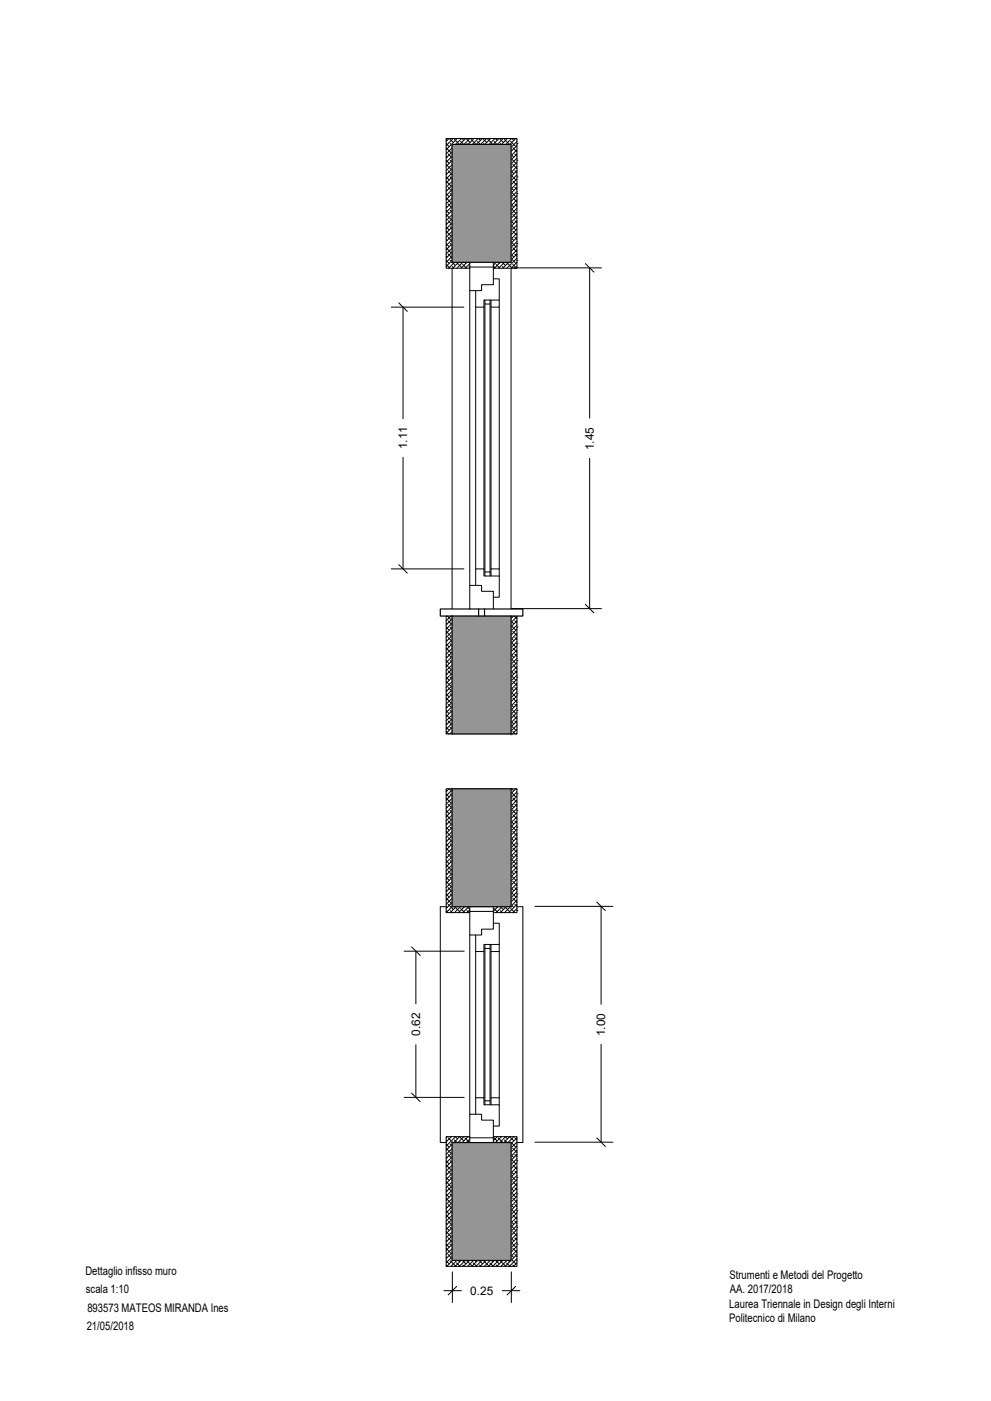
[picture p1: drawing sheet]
<svg xmlns="http://www.w3.org/2000/svg" width="420mm" height="594mm" viewBox="0 0 420 594" stroke-linecap="round" stroke-linejoin="round" font-family="sans-serif">
<!-- layer: A-ANNO-SCRN -->
<g fill="none" stroke="#000" stroke-width=".42">
<path d="M189.2 59.2l.4 .3M190.4 58.7l-1.2 1.2M190.5 58.7l1.7 1.7M192.1 58.7l-2.9 3M192.7 59.1l2.1 2.1M193.9 58.7l-4.7 4.8M195.3 60l1.3 1.2M195.7 58.7l-2.5 2.5M195.8 58.7l.8 .8M197.4 58.7l-2.5 2.5M197.6 58.7l1.7 1.7M199.2 58.7l-2.5 2.5"/>
<path d="M199.7 59.1l2.2 2.1M201 58.7l-2.5 2.5M202.4 60l1.2 1.2M202.7 58.7l-2.5 2.5M202.9 58.7l.8 .8M204.5 58.7l-2.5 2.5M204.7 58.7l1.7 1.7M206.3 58.7l-2.5 2.5M206.8 59.1l2.1 2.1M208.1 58.7l-2.5 2.5M209.4 60l1.3 1.2M209.8 58.7l-2.5 2.5"/>
<path d="M210 58.7l.8 .8M211.6 58.7l-2.5 2.5M211.7 58.7l1.7 1.7M213.4 58.7l-2.5 2.5M213.9 59.1l2.1 2.1M215.1 58.7l-2.5 2.5M216.5 60l2.2 2.2M216.9 58.7l-2.5 2.5M217 58.7l.9 .8M218.7 58.7l-2.5 2.5M218.8 58.7l.4 .4M219.2 60l-2.5 2.5"/>
<path d="M189.2 76.8l2.1 2.2M189.2 75.1l1.2 1.2M189.2 73.3l.4 .4M189.2 69.8l2.1 2.1M189.2 68l1.2 1.3M189.2 66.2l.4 .4M189.2 62.7l2.1 2.2M189.2 60.9l1.2 1.3M190 79.4l1.7 1.7M190 72.4l1.7 1.6M190 65.3l1.7 1.7M190.9 75l.8 .8"/>
<path d="M190.9 67.9l.8 .8M190.9 60.9l.8 .8M191.7 62.7l-2.5 2.5M191.7 64.5l-2.5 2.5M191.7 66.3l-2.5 2.5M191.7 68l-2.5 2.5M191.7 69.8l-2.5 2.5M191.7 71.6l-2.5 2.5M191.7 73.3l-2.5 2.5M191.7 75.1l-2.5 2.5M191.7 76.9l-2.5 2.5M191.7 78.6l-2.5 2.5"/>
<path d="M198 60.9l.3 .3M205 60.9l.4 .3M212.1 60.9l.4 .3M216.7 79.6l1.2 1.2M216.7 77.8l.3 .3M216.7 74.3l2 2M216.7 72.5l1.2 1.2M216.7 70.7l.3 .3M216.7 67.2l2 2.1M216.7 65.4l1.2 1.2M216.7 63.7l.3 .3M217.4 76.8l1.8 1.7"/>
<path d="M217.4 69.7l1.8 1.8M217.4 62.6l1.8 1.8M218.3 79.4l.9 .9M218.3 72.4l.9 .8M218.3 65.3l.9 .9M219.2 75h.1M219.2 67.9h.1M219.2 60.9h.1M219.2 61.8l-2.5 2.4M219.2 63.5l-2.5 2.5M219.2 65.3l-2.5 2.5M219.2 67.1l-2.5 2.5"/>
<path d="M219.2 68.8l-2.5 2.5M219.2 70.6l-2.5 2.5M219.2 72.4l-2.5 2.5M219.2 74.1l-2.5 2.5M219.2 75.9l-2.5 2.5M219.2 77.7l-2.5 2.5M219.2 79.4l-2.5 2.5M189.2 98.1l2.1 2.1M189.2 96.3l1.2 1.3M189.2 94.5l.4 .4M189.2 91l2.1 2.1M189.2 89.2l1.2 1.3"/>
<path d="M189.2 87.4l.4 .4M189.2 83.9l2.1 2.2M189.2 82.1l1.2 1.3M189.2 80.4l.4 .4M190 93.6l1.7 1.6M190 86.5l1.7 1.7M190.9 96.2l.8 .8M190.9 89.2l.8 .7M190.9 82.1l.8 .8M191.7 80.4l-2.5 2.5M191.7 82.2l-2.5 2.5M191.7 83.9l-2.5 2.6"/>
<path d="M191.7 85.7l-2.5 2.5M191.7 87.5l-2.5 2.5M191.7 89.2l-2.5 2.6M191.7 91l-2.5 2.5M191.7 92.8l-2.5 2.5M191.7 94.6l-2.5 2.5M191.7 96.3l-2.5 2.5M191.7 98.1l-2.5 2.5M191.7 99.9l-2.5 2.5M216.7 99l.3 .3M216.7 95.5l2 2.1M216.7 93.7l1.2 1.2"/>
<path d="M216.7 92l.3 .3M216.7 88.4l2 2.1M216.7 86.7l1.2 1.1M216.7 84.9l.3 .3M216.7 81.4l2 2M217.4 98l1.8 1.8M217.4 90.9l1.8 1.8M217.4 83.8l1.8 1.8M218.3 93.6l.9 .9M218.3 86.5l.9 .9M219.2 82.1h.1M219.2 81.2l-2.5 2.5"/>
<path d="M219.2 83l-2.5 2.5M219.2 84.7l-2.5 2.5M219.2 86.5l-2.5 2.5M219.2 88.3l-2.5 2.5M219.2 90l-2.5 2.5M219.2 91.8l-2.5 2.5M219.2 93.6l-2.5 2.5M219.2 95.3l-2.5 2.5M219.2 97.1l-2.5 2.5M219.2 98.9l-2.5 2.5M219.2 89.2h.1M219.2 96.2h.1"/>
<path d="M189.2 112.2l1.5 1.5M189.2 110.4l1.2 1.3M189.2 108.7l.4 .3M189.2 105.1l2.1 2.2M189.2 103.4l1.2 1.2M189.2 101.6l.4 .4M190 107.7l1.7 1.7M190 100.6l1.7 1.7M190.9 110.4l.8 .8M190.9 103.3l.8 .8M191.7 101.6l-2.5 2.5M191.7 103.4l-2.5 2.5"/>
<path d="M191.7 105.2l-2.5 2.5M191.7 106.9l-2.5 2.5M191.7 108.7l-2.5 2.5M191.7 110.5l-2.5 2.5M191.8 111.2l1.3 1.4M191.8 113l.7 .7M192.7 111.2l-2.5 2.5M193.5 111.2l2.3 2.3M194.4 111.2l-2.5 2.5M196.2 112.1l1.6 1.6M196.2 111.2l-2.5 2.5M197.1 111.2l.4 .5"/>
<path d="M198 111.2l-2.5 2.5M198.8 111.2l.4 .4M198.8 113l.4 .4M199.2 111.8l-2 1.9M199.2 113.6l-.2 .1M209.2 112.7l.7 .8M210.3 112.1l1.6 1.6M210.3 111.2l-1.1 1.2M211.2 111.2l.5 .5M212.1 111.2l-2.5 2.5M213 111.2l1.3 1.4M213 113l.7 .7"/>
<path d="M213.9 111.2l-2.5 2.5M214.7 111.2l2.3 2.3M215.6 111.2l-2.4 2.5M216.7 109.6l2 2.1M216.7 107.9l1.2 1.1M216.7 106.1l.3 .3M216.7 102.6l2 2M216.7 100.8l1.2 1.2M217.4 112.1l1.6 1.6M217.4 105.1l1.8 1.7M218.3 107.7l.9 .9M218.3 100.6l.9 .9"/>
<path d="M219.2 110.4h.1M219.2 103.3h.1M219.2 100.6l-2.5 2.5M219.2 102.4l-2.5 2.5M219.2 104.2l-2.5 2.5M219.2 105.9l-2.5 2.5M219.2 107.7l-2.5 2.5M219.2 109.5l-4.3 4.2M219.2 111.2l-2.5 2.5M219.2 113l-.7 .7M189.2 278.4l.4 .3M189.2 274.8l2.1 2.2"/>
<path d="M189.2 273.1l1.2 1.2M189.2 271.3l.4 .4M189.2 267.8l2.1 2.1M189.2 266l1.2 1.3M189.2 264.2l.4 .4M189.4 261.2l-.2 .3M189.7 261.2l1.6 1.6M190 277.4l1.7 1.7M190 270.3l1.7 1.7M190 263.3l1.7 1.7M190.9 273l.8 .8M190.9 265.9l.8 .8"/>
<path d="M191.2 261.2l-2 2M191.7 262.5l-2.5 2.5M191.7 264.3l-2.5 2.5M191.7 266l-2.5 2.5M191.7 267.8l-2.5 2.5M191.7 269.6l-2.5 2.5M191.7 271.3l-2.5 2.5M191.7 273.1l-2.5 2.5M191.7 274.9l-2.5 2.5M191.7 276.6l-2.5 2.5M191.7 278.4l-2.5 2.5M216.7 279.3l2 2.1"/>
<path d="M216.7 277.6l1.2 1.1M216.7 275.8l.3 .3M216.7 272.3l2 2M216.7 270.5l1.2 1.2M216.7 268.7l.3 .3M216.7 265.2l2 2.1M216.7 263.4l1.2 1.2M216.7 261.7l.3 .3M217.4 274.8l1.8 1.7M217.4 267.7l1.8 1.8M217.7 261.2l-1 1M218 261.2l1.2 1.2"/>
<path d="M218.3 277.4l.9 .9M218.3 270.3l.9 .9M218.3 263.3l.9 .9M219.2 273h.1M219.2 265.9h.1M219.2 261.5l-2.5 2.5M219.2 263.3l-2.5 2.5M219.2 265l-2.5 2.5M219.2 266.8l-2.5 2.5M219.2 268.6l-2.5 2.5M219.2 270.3l-2.5 2.5M219.2 272.1l-2.5 2.5"/>
<path d="M219.2 273.9l-2.5 2.5M219.2 275.6l-2.5 2.5M219.2 277.4l-2.5 2.5M219.2 279.2l-2.5 2.5M189.2 299.6l.4 .4M189.2 296l2.1 2.2M189.2 294.3l1.2 1.2M189.2 292.5l.4 .4M189.2 289l2.1 2.1M189.2 287.2l1.2 1.3M189.2 285.4l.4 .4M189.2 281.9l2.1 2.2"/>
<path d="M189.2 280.1l1.2 1.3M190 298.6l1.7 1.7M190 291.6l1.7 1.6M190 284.5l1.7 1.7M190.9 294.2l.8 .8M190.9 287.1l.8 .8M190.9 280.1l.8 .8M191.7 280.2l-2.5 2.5M191.7 281.9l-2.5 2.5M191.7 283.7l-2.5 2.5M191.7 285.5l-2.5 2.5M191.7 287.2l-2.5 2.5"/>
<path d="M191.7 289l-2.5 2.5M191.7 290.8l-2.5 2.5M191.7 292.5l-2.5 2.5M191.7 294.3l-2.5 2.5M191.7 296.1l-2.5 2.5M191.7 297.8l-2.5 2.5M191.7 299.6l-2.5 2.5M216.7 298.8l1.2 1.2M216.7 297l.3 .3M216.7 293.5l2 2M216.7 291.7l1.2 1.2M216.7 289.9l.3 .3"/>
<path d="M216.7 286.4l2 2.1M216.7 284.6l1.2 1.2M216.7 282.9l.3 .3M217.4 296l1.8 1.7M217.4 288.9l1.8 1.8M217.4 281.8l1.8 1.8M218.3 298.6l.9 .9M218.3 291.6l.9 .8M218.3 284.5l.9 .9M219.2 294.2h.1M219.2 287.1h.1M219.2 280.1h.1"/>
<path d="M219.2 281l-2.5 2.4M219.2 282.7l-2.5 2.5M219.2 284.5l-2.5 2.5M219.2 286.3l-2.5 2.5M219.2 288l-2.5 2.5M219.2 289.8l-2.5 2.5M219.2 291.6l-2.5 2.5M219.2 293.3l-2.5 2.5M219.2 295.1l-2.5 2.5M219.2 296.9l-2.5 2.5M219.2 298.6l-2.5 2.5M189.2 310.2l1 1"/>
<path d="M189.2 308.4l1.2 1.3M189.2 306.6l.4 .4M189.2 303.1l2.1 2.2M189.2 301.3l1.2 1.3M190 305.7l1.7 1.7M190.9 308.4l.8 .7M190.9 301.3l.8 .8M191.7 301.4l-2.5 2.5M191.7 303.1l-2.5 2.6M191.7 304.9l-2.5 2.5M191.7 306.7l-2.5 2.5M191.7 308.4l-2.5 2.6"/>
<path d="M191.7 310.2l-1 1M216.7 311.2h.1M216.7 307.6l2 2.1M216.7 305.9l1.2 1.1M216.7 304.1l.3 .3M216.7 300.6l2 2M217.4 310.1l1.1 1.1M217.4 303.1l1.8 1.7M218.3 305.7l.9 .9M219.2 301.3h.1M219.2 300.4l-2.5 2.5M219.2 302.2l-2.5 2.5"/>
<path d="M219.2 303.9l-2.5 2.5M219.2 305.7l-2.5 2.5M219.2 307.5l-2.5 2.5M219.2 309.2l-2 2M219.2 311l-.3 .2M219.2 308.4h.1M189.2 338.5l2.1 2.1M189.2 336.7l1.2 1.3M189.2 334.9l.4 .4M190.4 334.5l-1.2 1.2M190.5 334.5l1.2 1.2M190.9 336.6l.8 .8"/>
<path d="M191.7 335l-2.5 2.5M191.7 336.7l-2.5 2.5M191.7 338.5l-2.5 2.5M216.7 339.4l.3 .3M216.7 335.9l2 2.1M216.9 334.5l-.2 .2M217 334.5l.9 .8M217.4 338.4l1.8 1.8M218.7 334.5l-2 2M218.8 334.5l.4 .4M219.2 336.6h.1M219.2 335.8l-2.5 2.5"/>
<path d="M219.2 337.5l-2.5 2.5M219.2 339.3l-2.5 2.5M189.2 359.7l2.1 2.1M189.2 357.9l1.2 1.3M189.2 356.1l.4 .4M189.2 352.6l2.1 2.2M189.2 350.8l1.2 1.3M189.2 349.1l.4 .4M189.2 345.5l2.1 2.2M189.2 343.8l1.2 1.2M189.2 342l.4 .4M190 355.2l1.7 1.7"/>
<path d="M190 348.1l1.7 1.7M190 341.1l1.7 1.6M190.9 357.9l.8 .7M190.9 350.8l.8 .8M190.9 343.7l.8 .8M191.7 340.3l-2.5 2.5M191.7 342l-2.5 2.5M191.7 343.8l-2.5 2.5M191.7 345.6l-2.5 2.5M191.7 347.3l-2.5 2.5M191.7 349.1l-2.5 2.5M191.7 350.9l-2.5 2.5"/>
<path d="M191.7 352.6l-2.5 2.5M191.7 354.4l-2.5 2.5M191.7 356.2l-2.5 2.5M191.7 357.9l-2.5 2.6M191.7 359.7l-2.5 2.5M216.7 357.1l2 2.1M216.7 355.4l1.2 1.1M216.7 353.6l.3 .3M216.7 350.1l2 2M216.7 348.3l1.2 1.2M216.7 346.5l.3 .3M216.7 343l2 2"/>
<path d="M216.7 341.2l1.2 1.2M217.4 359.6l1.8 1.8M217.4 352.5l1.8 1.8M217.4 345.5l1.8 1.7M218.3 355.2l.9 .9M218.3 348.1l.9 .9M218.3 341.1l.9 .8M219.2 357.9h.1M219.2 350.8h.1M219.2 343.7h.1M219.2 341.1l-2.5 2.5M219.2 342.8l-2.5 2.5"/>
<path d="M219.2 344.6l-2.5 2.5M219.2 346.4l-2.5 2.5M219.2 348.1l-2.5 2.5M219.2 349.9l-2.5 2.5M219.2 351.7l-2.5 2.5M219.2 353.4l-2.5 2.5M219.2 355.2l-2.5 2.5M219.2 357l-2.5 2.5M219.2 358.7l-2.5 2.5M189.2 379.1l1.2 1.3M189.2 377.4l.4 .3M189.2 373.8l2.1 2.2"/>
<path d="M189.2 372.1l1.2 1.2M189.2 370.3l.4 .4M189.2 366.8l2.1 2.1M189.2 365l1.2 1.3M189.2 363.2l.4 .4M190 376.4l1.7 1.7M190 369.3l1.7 1.7M190 362.3l1.7 1.6M190.9 379.1l.8 .8M190.9 372l.8 .8M190.9 364.9l.8 .8M191.7 361.5l-2.5 2.5"/>
<path d="M191.7 363.2l-2.5 2.6M191.7 365l-2.5 2.5M191.7 366.8l-2.5 2.5M191.7 368.6l-2.5 2.5M191.7 370.3l-2.5 2.5M191.7 372.1l-2.5 2.5M191.7 373.9l-2.5 2.5M191.7 375.6l-2.5 2.5M191.7 377.4l-2.5 2.5M191.7 379.2l-2.5 2.5M216.7 378.3l2 2.1M216.7 376.6l1.2 1.1"/>
<path d="M216.7 374.8l.3 .3M216.7 371.3l2 2M216.7 369.5l1.2 1.2M216.7 367.7l.3 .3M216.7 364.2l2 2.1M216.7 362.4l1.2 1.2M216.7 360.7l.3 .2M217.4 373.8l1.8 1.7M217.4 366.7l1.8 1.8M218.3 376.4l.9 .9M218.3 369.3l.9 .9M218.3 362.3l.9 .9"/>
<path d="M219.2 379.1h.1M219.2 360.5l-2.5 2.5M219.2 362.3l-2.5 2.5M219.2 364l-2.5 2.5M219.2 365.8l-2.5 2.5M219.2 367.6l-2.5 2.5M219.2 369.3l-2.5 2.5M219.2 371.1l-2.5 2.5M219.2 372.9l-2.5 2.5M219.2 374.6l-2.5 2.5M219.2 376.4l-2.5 2.5M219.2 378.2l-2.5 2.5"/>
<path d="M219.2 379.9l-2.5 2.5M219.2 364.9h.1M219.2 372h.1M189.2 386.2l.8 .8M189.2 384.4l.4 .4M189.2 380.9l2.1 2.1M190 383.5l2.2 2.2M190.9 386.1l.8 .9M191.7 380.9l-2.5 2.5M191.7 382.7l-2.5 2.5M191.7 384.5l-2.5 2.5M192.8 384.5l2.1 2.1"/>
<path d="M193.4 384.5l-2.5 2.5M195.2 384.5l-2.5 2.5M195.3 385.3l1.7 1.7M196.3 384.5l.3 .3M197 384.5l-2.5 2.5M198 386.1l.8 .9M198.1 384.5l1.1 1.1M198.7 384.5l-2.5 2.5M199.2 385.8l-1.2 1.2M209.3 384.5l-.1 .1M209.4 385.3l1.8 1.7M210.4 384.5l.4 .3"/>
<path d="M211.1 384.5l-1.9 1.9M212.1 386.1l.9 .9M212.2 384.5l1.2 1.2M212.9 384.5l-2.5 2.5M214 384.5l2.1 2.1M214.6 384.5l-2.5 2.5M216.4 384.5l-2.5 2.5M216.5 385.3l1.8 1.7M216.7 383.6l1.2 1.2M216.7 381.9l.3 .3M217.4 380.8l1.8 1.8M218.3 383.5l.9 .9"/>
<path d="M219.2 386.1h.1M219.2 381.7l-2.5 2.5M219.2 383.5l-3.5 3.5M219.2 385.3l-1.8 1.7M189.2 499.3l1.2 1.3M189.2 497.6l.4 .3M189.2 494l2.1 2.2M189.2 492.3l1.2 1.2M189.2 490.5l.4 .4M189.2 487l2.1 2.1M189.2 485.2l1.2 1.3M189.2 483.4l.4 .4"/>
<path d="M189.6 482l-.4 .4M190 496.6l1.7 1.7M190 489.5l1.7 1.7M190 482.5l2 2M190.9 499.3l.8 .8M190.9 492.2l.8 .8M190.9 485.1l.8 .8M191.3 482h.1M191.4 482l-2.2 2.2M191.7 485.2l-2.5 2.5M191.7 487l-2.5 2.5M191.7 488.8l-2.5 2.5"/>
<path d="M191.7 490.5l-2.5 2.5M191.7 492.3l-2.5 2.5M191.7 494.1l-2.5 2.5M191.7 495.8l-2.5 2.5M191.7 497.6l-2.5 2.5M191.7 499.4l-2.5 2.5M192.7 483.4l1.1 1.1M193 482l1 .9M193.1 482l-3.9 4M194.8 482l1.8 1.8M194.9 482l-2.5 2.5M195.3 484.2l.2 .3"/>
<path d="M196.7 482l-2.5 2.5M197.1 482.5l2 2M198.3 482h.1M198.5 482l-2.5 2.5M199.2 483l-1.5 1.5M209.2 482.2l1.6 1.6M209.4 484.2l.3 .3M210.8 482l-1.6 1.6M211.2 482.5l2 2M212.5 482h.1M212.6 482l-2.5 2.5M213.9 483.4l1.1 1.1"/>
<path d="M214.3 482l.9 .9M214.4 482l-2.5 2.5M216 482l1.9 1.8M216.1 482l-2.5 2.5M216.5 484.2l2.2 2.3M216.7 498.5l2 2.1M216.7 496.8l1.2 1.1M216.7 495l.3 .3M216.7 491.5l2 2M216.7 489.7l1.2 1.2M216.7 487.9l.3 .3M217.4 494l1.8 1.7"/>
<path d="M217.4 486.9l1.8 1.8M217.9 482l-2.5 2.5M218.3 496.6l.9 .9M218.3 489.5l.9 .9M218.3 482.5l.9 .9M219.2 499.3h.1M219.2 492.2h.1M219.2 482.5l-2.5 2.5M219.2 484.2l-2.5 2.5M219.2 486l-2.5 2.5M219.2 487.8l-2.5 2.5M219.2 489.5l-2.5 2.5"/>
<path d="M219.2 491.3l-2.5 2.5M219.2 493.1l-2.5 2.5M219.2 494.9l-2.5 2.4M219.2 496.6l-2.5 2.5M219.2 498.4l-2.5 2.5M219.2 485.1h.1M189.2 518.8l.4 .4M189.2 515.2l2.1 2.2M189.2 513.5l1.2 1.2M189.2 511.7l.4 .4M189.2 508.2l2.1 2.1M189.2 506.4l1.2 1.3"/>
<path d="M189.2 504.6l.4 .4M189.2 501.1l2.1 2.2M190 517.8l1.7 1.7M190 510.8l1.7 1.6M190 503.7l1.7 1.7M190.9 513.4l.8 .8M190.9 506.3l.8 .8M191.7 501.1l-2.5 2.5M191.7 502.9l-2.5 2.5M191.7 504.7l-2.5 2.5M191.7 506.4l-2.5 2.5M191.7 508.2l-2.5 2.5"/>
<path d="M191.7 510l-2.5 2.5M191.7 511.7l-2.5 2.5M191.7 513.5l-2.5 2.5M191.7 515.3l-2.5 2.5M191.7 517l-2.5 2.5M191.7 518.8l-2.5 2.5M216.7 519.8l2 2M216.7 518l1.2 1.2M216.7 516.2l.3 .3M216.7 512.7l2 2M216.7 510.9l1.2 1.2M216.7 509.2l.3 .2"/>
<path d="M216.7 505.6l2 2.1M216.7 503.8l1.2 1.2M216.7 502.1l.3 .3M217.4 515.2l1.8 1.7M217.4 508.1l1.8 1.8M217.4 501l1.8 1.8M218.3 517.8l.9 .9M218.3 510.8l.9 .8M218.3 503.7l.9 .9M219.2 513.4h.1M219.2 506.3h.1M219.2 500.2l-2.5 2.5"/>
<path d="M219.2 501.9l-2.5 2.5M219.2 503.7l-2.5 2.5M219.2 505.5l-2.5 2.5M219.2 507.2l-2.5 2.5M219.2 509l-2.5 2.5M219.2 510.8l-2.5 2.5M219.2 512.5l-2.5 2.5M219.2 514.3l-2.5 2.5M219.2 516.1l-2.5 2.5M219.2 517.8l-2.5 2.5M219.2 519.6l-2.5 2.5M189.2 536.5l.5 .5"/>
<path d="M189.2 534.7l1.2 1.3M189.2 532.9l.4 .4M189.2 529.4l2.1 2.1M189.2 527.6l1.2 1.3M189.2 525.8l.4 .4M189.2 522.3l2.1 2.2M189.2 520.5l1.2 1.3M190 532l1.7 1.7M190 524.9l1.7 1.7M190.9 534.6l2.2 2.2M190.9 527.6l.8 .7M190.9 520.5l.8 .8"/>
<path d="M191.7 520.6l-2.5 2.5M191.7 522.3l-2.5 2.5M191.7 524.1l-2.5 2.5M191.7 525.9l-2.5 2.5M191.7 527.6l-2.5 2.6M191.7 529.4l-2.5 2.5M191.7 531.2l-2.5 2.5M191.7 533l-2.5 2.5M191.9 534.5l-2.5 2.5M193.5 535.5l1.5 1.5M193.7 534.5l-2.5 2.5M194.3 534.5l.6 .6"/>
<path d="M195.5 534.5l-2.6 2.5M196 534.5l1.5 1.5M196.2 536.4l.6 .6M197.2 534.5l-2.5 2.5M198 534.6l2.2 2.2M199 534.5l-2.5 2.5M200.6 535.5l1.5 1.5M200.8 534.5l-2.5 2.5M201.4 534.5l.5 .6M202.5 534.5l-2.5 2.5M203.1 534.5l1.5 1.5M203.3 536.4l.5 .6"/>
<path d="M204.3 534.5l-2.5 2.5M205 534.6l2.2 2.2M206.1 534.5l-2.5 2.5M207.7 535.5l1.5 1.5M207.8 534.5l-2.5 2.5M208.4 534.5l.6 .6M209.6 534.5l-2.5 2.5M210.2 534.5l1.5 1.5M210.3 536.4l.6 .6M211.4 534.5l-2.5 2.5M212.1 534.6l2.2 2.2M213.1 534.5l-2.5 2.5"/>
<path d="M214.7 535.5l1.5 1.5M214.9 534.5l-2.5 2.5M215.5 534.5l.6 .6M216.7 533.9l2 2.1M216.7 532.1l1.2 1.2M216.7 530.4l.3 .3M216.7 526.8l2 2.1M216.7 525.1l1.2 1.1M216.7 523.3l.3 .3M217.4 536.4l.6 .6M217.4 529.3l1.8 1.8M217.4 522.3l1.8 1.7"/>
<path d="M218.3 532l.9 .9M218.3 524.9l.9 .9M219.2 527.6h.1M219.2 520.5h.1M219.2 521.4l-2.5 2.5M219.2 523.1l-2.5 2.5M219.2 524.9l-2.5 2.5M219.2 526.7l-2.5 2.5M219.2 528.4l-2.5 2.5M219.2 530.2l-2.5 2.5M219.2 532l-5 5M219.2 533.7l-3.3 3.3"/>
<path d="M219.2 535.5l-1.5 1.5M219.2 534.6h.1"/>
</g>
<g fill="#939598" stroke="#939598" stroke-width=".42">
<path d="M191.7 61.2l25 50v-50zM191.7 61.2l25 50h-25z"/>
<path d="M191.7 261.2l25 50v-50zM191.7 261.2l25 50h-25z"/>
<path d="M191.7 334.5l25 50v-50zM191.7 334.5l25 50h-25z"/>
<path d="M191.7 484.5l25 50v-50zM191.7 484.5l25 50h-25z"/>
</g>
<!-- layer: A-WALL-FULL -->
<path d="M191.7 61.2h25v50h-25zM202.9 258.2v3M205.4 258.2v3M191.7 261.2v50h25v-50M191.7 261.2h-5v-3h35v3h-5M191.7 261.2h25M191.7 334.5h25v50h-25zM191.7 484.5h25v50h-25z" fill="none" stroke="#000" stroke-width=".5"/>
<!-- layer: pryeccionines -->
<path d="M191.7 113.7v144.5M216.7 113.7v144.5M199.2 123.2v125M201.7 130.2v111M211.7 130.2v111M189.2 384.5h-2.5v100h2.5M199.2 396.5v76M219.2 384.5h2.5v100h-2.5M201.7 403.5v62M211.7 403.5v62" fill="none" stroke="#000" stroke-width=".42"/>
<!-- layer: seccionfina -->
<g fill="none" stroke="#000" stroke-width=".42">
<path d="M199.2 113.7h-10v-55h30v55h-10M199.2 111.2v2M209.2 111.2v2M205.2 130.2v111M205.6 127.2v1.7h2.2v-1.7M205.6 128.9v113.6M207.8 128.9v113.6M208.2 130.2v111M205.6 244.2v-1.7h2.2v1.7M189.2 261.2v50h2.5M219.2 261.2v50h-2.5M191.7 334.5h-2.5v52.5h10"/>
<path d="M216.7 334.5h2.5v52.5h-10M199.2 384.5v2M209.2 384.5v2M205.2 403.5v62M205.6 400.5v1.7h2.2v-1.7M205.6 402.2v64.6M207.8 402.2v64.6M208.2 403.5v62M205.6 468.5v-1.7h2.2v1.7M199.2 482h-10v55h30v-55h-10M199.2 482.5v2M209.2 482.5v2"/>
</g>
<!-- layer: sezionetelaio -->
<path d="M199.2 113.2h10v7.5h-5v2.5h-5zM209.2 118.2h2.5v9h-6.5v3h-3.5v-7M208.2 127.2v3h3.5v-3M199.2 258.2v-10h5v2.5h5v7.5M201.7 248.2v-7h3.5v3h6.5v9h-2.5M208.2 244.2v-3h3.5v3M199.2 386.5h10v7.5h-5v2.5h-5zM209.2 391.5h2.5v9h-6.5v3h-3.5v-7M208.2 400.5v3h3.5v-3M199.2 472.5h5v2.5h5v7.5h-10zM201.7 472.5v-7h3.5v3h6.5v9h-2.5M208.2 468.5v-3h3.5v3" fill="none" stroke="#000" stroke-width=".42"/>
<!-- layer: textocotasines -->
<g fill="none" stroke="#000" stroke-width=".42">
<path d="M216.9 113.6h38.1M250 113.6v63.7M165.9 130.2h30.8M170.9 130.2v47.4M170.9 193.9v47.3M250 194.4v63.7M165.9 241.2h30.8M216.9 258.1h38.1M226.8 384.3h33M254.9 384.3v41.5M171.3 403.3h25.5M176.3 403.3v22.4"/>
<path d="M176.3 443v22.3M254.9 442.8v41.5M171.3 465.3h25.5M226.8 484.3h33M191.8 539.3v13M216.8 539.3v13M188.2 547.3h7.4M213 547.3h7.4"/>
</g>
<!-- layer: 0 -->
<path d="M248.2 111.8l3.6 3.6M169.1 128.4l3.6 3.6M169.1 239.4l3.6 3.6M248.2 256.3l3.6 3.6M253.1 382.5l3.5 3.6M174.5 401.5l3.6 3.6M174.5 463.5l3.6 3.6M253.1 482.5l3.5 3.6M193.6 545.5l-3.6 3.6M218.6 545.5l-3.6 3.6" fill="none" stroke="#000" stroke-width=".42"/>
<!-- layer: textocotasines -->
<g fill="#fff" stroke="#fff" stroke-width=".42">
<path d="M252.1 428.9v10.8h5.5zM252.1 428.9h5.5v10.8z"/>
<path d="M247.3 180.4v10.9h5.4zM247.3 180.4h5.4v10.9z"/>
<path d="M173.6 428.8v11.1h5.5zM173.6 428.8h5.5v11.1z"/>
<path d="M198.7 544.6v5.4l11.2-5.4zM198.7 550l11.2-5.4v5.4z"/>
<path d="M168.2 180.7v10.1h5.4zM168.2 180.7h5.4v10.1z"/>
</g>
<g font-size="5">
<text x="172.7" y="190.4" transform="rotate(-90 172.7 190.4)">1.11</text>
<text x="251.8" y="190.9" transform="rotate(-90 251.8 190.9)">1.45</text>
<text x="178.1" y="439.2" transform="rotate(-90 178.1 439.2)">0.62</text>
<text x="256.6" y="439.4" transform="rotate(-90 256.6 439.4)">1.00</text>
<text x="36.2" y="540.5">Dettaglio infisso muro</text>
<text x="309.3" y="542.4">Strumenti e Metodi del Progetto</text>
<text x="36.4" y="548.4">scala 1:10</text>
<text x="199.4" y="549.1">0.25</text>
<text x="309.5" y="548.5">AA. 2017/2018</text>
<text x="37" y="556.2">893573 MATEOS MIRANDA Ines</text>
<text x="309.2" y="554.5">Laurea Triennale in Design degli Interni</text>
<text x="36.8" y="563.8">21/05/2018</text>
<text x="309.2" y="560.5">Politecnico di Milano</text>
</g>
</svg>
